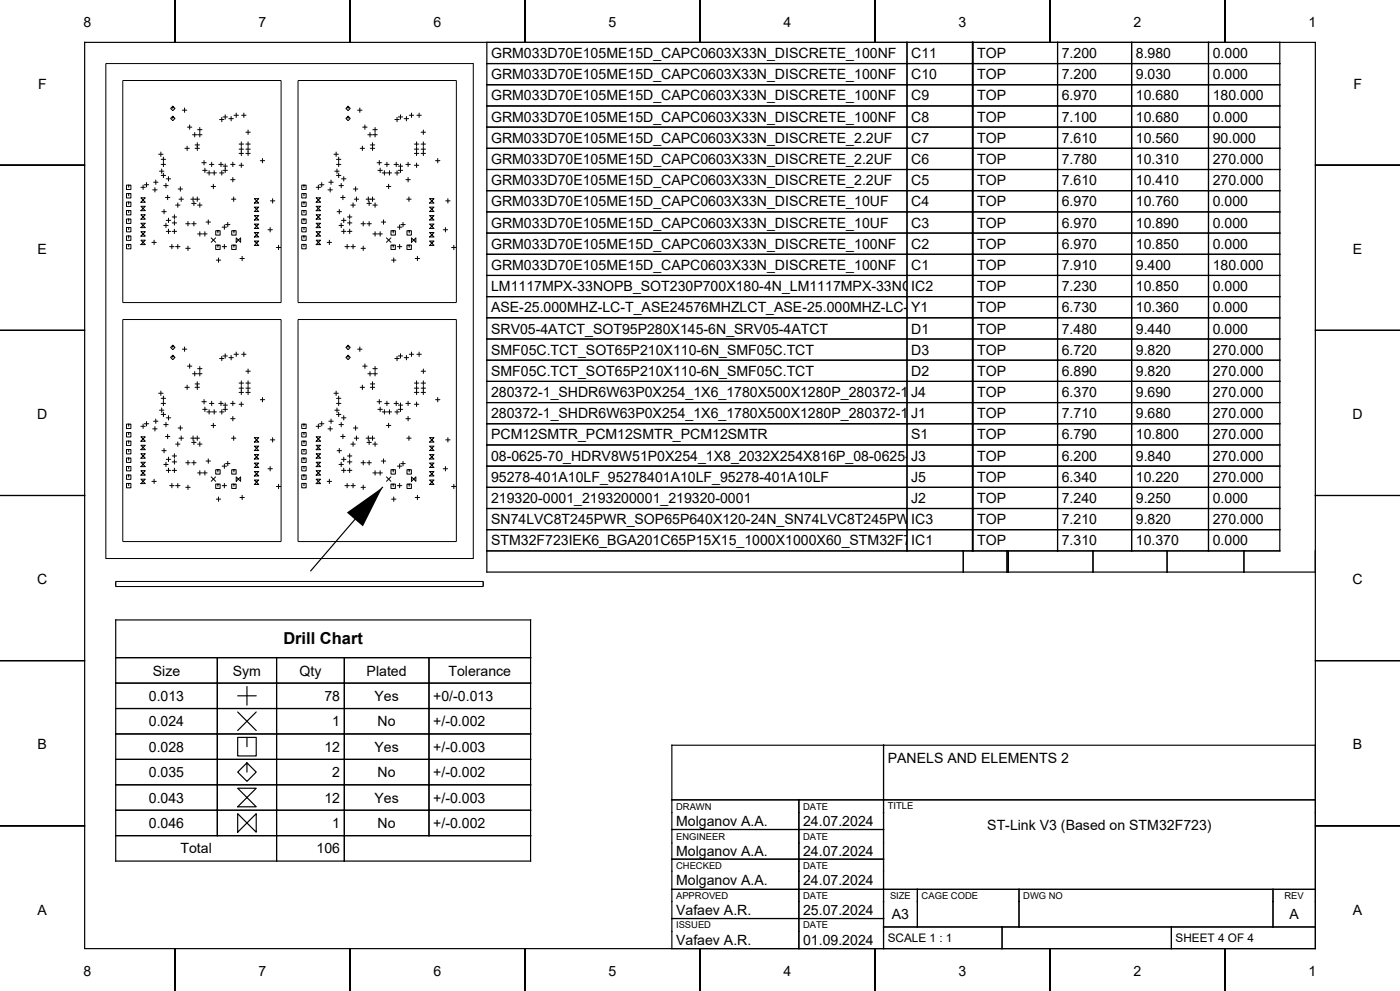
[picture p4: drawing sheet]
<svg xmlns="http://www.w3.org/2000/svg" width="420mm" height="297mm" viewBox="0 0 420 297" stroke-linecap="round" stroke-linejoin="round" font-family="sans-serif">
<g fill="none" stroke="#000" stroke-width=".3">
<path d="M31.7 19.1h110.3v148.3h-110.3zM36.8 24.1h47.5v66.6h-47.5zM51.8 31.8l.7 .7-.7 .7-.6-.7 .6-.7v.7M51.8 34.8l.7 .7-.7 .7-.6-.7 .6-.7v.7M54.7 33h1.3M55.4 32.4v1.3M56.2 38.1h1.4M56.9 37.4v1.4M58.4 39.7v1.3M59.3 38.9h1.3M59.9 38.2v1.3M59.9 39.7v1.3"/>
<path d="M65.9 35.8h1.3M66.5 35.2v1.3M66.9 35.1h1.3M67.6 34.4v1.3M68.7 35.6h1.3M69.3 34.9v1.3M70.2 34.5h1.3M70.9 33.9v1.3M72.5 34.5h1.3M73.2 33.9v1.3M73.8 39.6h1.3M74.4 39v1.3"/>
<path d="M89.4 24.1h47.5v66.6h-47.5zM104.4 31.8l.7 .7-.7 .7-.6-.7 .6-.7v.7M104.4 34.8l.7 .7-.7 .7-.6-.7 .6-.7v.7M107.3 33h1.3M107.9 32.4v1.3M108.8 38.1h1.3M109.5 37.4v1.4M111 39.7v1.3M111.9 38.9h1.3M112.5 38.2v1.3M112.5 39.7v1.3M118.5 35.8h1.3"/>
<path d="M119.1 35.2v1.3M119.5 35.1h1.3M120.1 34.4v1.3M121.3 35.6h1.3M121.9 34.9v1.3M122.8 34.5h1.3M123.4 33.9v1.3M125.1 34.5h1.3M125.7 33.9v1.3M126.3 39.6h1.4M127 39v1.3M38.6 55.5h.7v1.3h-1.4v-1.3h.7v.6"/>
<path d="M38.6 58h.7v1.3h-1.4v-1.3h.7v.7M42.3 59.3h1.3l-1.3 1.3h1.3zM42.3 56.1h1.3M42.9 55.5v1.3M43.3 55.4h1.3M43.9 54.7v1.3M45.8 56.9h1.3M46.1 54.6h1.3M46.5 56.2v1.4M46.7 53.9v1.4M47.6 46.2h1.3M47.9 51.3h1.3"/>
<path d="M48.3 45.6v1.3M48.4 49.3h1.3M48.4 47.8h1.3M48.4 52.6h1.3M48.5 50.6v1.4M49 47.1v1.3M49 48.6v1.3M49 51.9v1.3M49.1 55.6h1.3M49.6 59.2h1.4M49.8 55v1.3M49.9 53.6h1.3"/>
<path d="M50.3 58.5v1.3M50.5 52.9v1.4M53.4 56.6h1.4M53.7 59.7h1.3M54.1 56v1.3M54.4 59v1.4M55.5 44.5h1.3M56.1 43.8v1.3M57.3 59.7h2.5M57.8 40.4h1.3M57.9 59v1.4M58.5 43.4h1.3"/>
<path d="M58.5 44.5h1.3M59.2 42.8v2.3M59.2 59v1.4M59.3 40.4h1.3M60.6 48.8h1.3M60.8 51.1h1.3M61.2 48.1v1.3M61.5 50.4v1.3M62.1 51.8h1.3M62.7 51.2v1.3M62.8 49.3h1.4M63.3 55.9h1.4"/>
<path d="M63.5 48.6v1.3M63.6 51.8h1.3M64 55.2v1.3M64.3 51.2v1.3M65.6 49.3h1.4M65.9 51.8h1.3M66.3 48.6v1.3M66.5 51.2v1.3M66.9 49.8h1.3M66.9 51.1h1.3M67.6 49.1v2.6M69.2 49.3h1.3"/>
<path d="M69.2 53.8h1.3M69.4 59.7h1.4M69.8 48.6v1.3M69.8 53.2v1.3M70.1 59v1.4M71.7 43.2h1.4M71.7 49.5h1.4M71.7 44.7h1.4M71.7 46h1.4M72.4 42.5v1.3M72.4 44v2.6M72.4 48.9v1.3"/>
<path d="M73.8 43.2h1.3M73.8 44.7h1.3M73.8 46h1.3M74.4 42.5v1.3M74.4 44v2.6M76.3 59.5h1.3l-1.3 1.4h1.3zM78.1 48.2h1.3M78.7 47.5v1.3M81.8 59.5v1.4M91.2 55.5h.6v1.3h-1.3v-1.3h.7v.6M91.2 58h.6v1.3h-1.3v-1.3h.7v.7M94.8 59.3h1.4l-1.4 1.3h1.4z"/>
<path d="M94.8 56.1h1.4M95.5 55.5v1.3M95.9 55.4h1.3M96.5 54.7v1.3M98.4 56.9h1.3M98.7 54.6h1.3M99.1 56.2v1.4M99.3 53.9v1.4M100.2 46.2h1.3M100.4 51.3h1.4M100.8 45.6v1.3M100.9 49.3h1.4"/>
<path d="M100.9 47.8h1.4M100.9 52.6h1.4M101.1 50.6v1.4M101.6 47.1v1.3M101.6 48.6v1.3M101.6 51.9v1.3M101.7 55.6h1.3M102.2 59.2h1.3M102.4 55v1.3M102.5 53.6h1.3M102.9 58.5v1.3M103.1 52.9v1.4"/>
<path d="M106 56.6h1.3M106.3 59.7h1.3M106.7 56v1.3M106.9 59v1.4M108.1 44.5h1.3M108.7 43.8v1.3M109.8 59.7h2.6M110.3 40.4h1.4M110.5 59v1.4M111.1 43.4h1.3M111.1 44.5h1.3M111.8 42.8v2.3"/>
<path d="M111.8 59v1.4M111.9 40.4h1.3M113.1 48.8h1.4M113.4 51.1h1.3M113.8 48.1v1.3M114 50.4v1.3M114.7 51.8h1.3M115.3 51.2v1.3M115.4 49.3h1.3M115.9 55.9h1.3M116.1 48.6v1.3M116.2 51.8h1.3"/>
<path d="M116.6 55.2v1.3M116.8 51.2v1.3M118.2 49.3h1.3M118.5 51.8h1.3M118.9 48.6v1.3M119.1 51.2v1.3M119.5 49.8h1.3M119.5 51.1h1.3M120.1 49.1v2.6M121.8 49.3h1.3M121.8 53.8h1.3M122 59.7h1.3"/>
<path d="M122.4 48.6v1.3M122.4 53.2v1.3M122.7 59v1.4M124.3 43.2h1.3M124.3 49.5h1.3M124.3 44.7h1.3M124.3 46h1.3M125 42.5v1.3M125 44v2.6M125 48.9v1.3M126.3 43.2h1.4M126.3 44.7h1.4"/>
<path d="M126.3 46h1.4M127 42.5v1.3M127 44v2.6M128.9 59.5h1.3l-1.3 1.4h1.3zM130.7 48.2h1.3M131.3 47.5v1.3M134.4 59.5v1.4M38.6 60.6h.7v1.3h-1.4v-1.3h.7v.6M38.6 63.1h.7v1.3h-1.4v-1.3h.7v.7M38.6 65.6h.7v1.4h-1.4v-1.4h.7v.7M38.6 68.2h.7v1.3h-1.4v-1.3h.7v.6M38.6 70.7h.7v1.3h-1.4v-1.3h.7v.7"/>
<path d="M38.6 73.3h.7v1.3h-1.4v-1.3h.7v.6M42.3 61.8h1.3l-1.3 1.3h1.3zM42.3 64.4h1.3l-1.3 1.3h1.3zM42.3 66.9h1.3l-1.3 1.3h1.3zM42.3 69.4h1.3l-1.3 1.4h1.3zM42.3 72h1.3l-1.3 1.3h1.3zM45.6 72.6h1.3M46.2 72v1.3M48.5 63.4h1.4M49.1 67.6h1.3M49.2 62.8v1.3M49.8 66.9v1.3"/>
<path d="M49.9 66h1.3M49.9 69.3h1.3M50.5 65.4v1.3M50.5 68.7v1.3M50.9 73.9h1.3M51.6 73.3v1.3M51.7 69.3h1.3M51.7 65h1.3M51.7 66.8h1.3M52.3 64.4v1.3M52.3 66.1v1.4M52.3 68.7v1.3"/>
<path d="M52.7 61.5h1.3M52.7 73.9h1.3M53.3 60.8v1.3M53.3 73.3v1.3M55.7 67.1h1.3M55.7 74.4h1.3M56.4 66.4v1.3M56.4 73.8v1.3M57.5 67.1h1.3M57.5 61h1.3M58.2 60.3v1.3M58.2 66.4v1.3"/>
<path d="M59.3 61.5h1.3M59.3 70.1h1.3M59.9 60.8v1.3M59.9 69.4v1.4M60.8 70.1h1.3M61.5 69.4v1.4M61.8 66.5h1.3M62.5 65.9v1.3M63.4 71.3l1.3 1.3M64.7 71.3l-1.3 1.3M64.9 78h1.3M65.4 69.1h.6v1.4h-1.3v-1.4h.7v.7"/>
<path d="M65.4 73.4h.6v1.4h-1.3v-1.4h.7v.7M65.5 77.3v1.3M66.6 73.9h1.4M66.6 68.1h1.4M67.3 67.4v1.3M67.3 73.3v1.3M67.7 67.3h1.3M68.3 66.6v1.4M70.2 69.1h.6v1.4h-1.3v-1.4h.7v.7M70.2 73.4h.6v1.4h-1.3v-1.4h.7v.7M70.9 71.3l1.3 1.3v-1.3l-1.3 1.3zM72 77.5h1.3"/>
<path d="M72.6 76.8v1.3M76.3 62.1l1.3 1.3h-1.3l1.3-1.3zM76.3 64.6l1.3 1.3h-1.3l1.3-1.3zM76.3 67.2l1.3 1.3h-1.3l1.3-1.3zM76.3 69.7l1.3 1.3h-1.3l1.3-1.3zM76.3 72.2l1.3 1.4h-1.3l1.3-1.4zM80.4 68.9h1.3M81 68.2v1.3M81.1 60.2h1.3M82.9 74.2h1.3M83.6 73.5v1.3M91.2 60.6h.6v1.3h-1.3v-1.3h.7v.6"/>
<path d="M91.2 63.1h.6v1.3h-1.3v-1.3h.7v.7M91.2 65.6h.6v1.4h-1.3v-1.4h.7v.7M91.2 68.2h.6v1.3h-1.3v-1.3h.7v.6M91.2 70.7h.6v1.3h-1.3v-1.3h.7v.7M91.2 73.3h.6v1.3h-1.3v-1.3h.7v.6M94.8 61.8h1.4l-1.4 1.3h1.4zM94.8 64.4h1.4l-1.4 1.3h1.4zM94.8 66.9h1.4l-1.4 1.3h1.4zM94.8 69.4h1.4l-1.4 1.4h1.4zM94.8 72l1.4 1.3h-1.4l1.4-1.3zM98.1 72.6h1.4M98.8 72v1.3"/>
<path d="M101.1 63.4h1.3M101.7 67.6h1.3M101.8 62.8v1.3M102.4 66.9v1.3M102.5 66h1.3M102.5 69.3h1.3M103.1 65.4v1.3M103.1 68.7v1.3M103.5 73.9h1.3M104.1 73.3v1.3M104.2 69.3h1.4M104.2 65h1.4"/>
<path d="M104.2 66.8h1.4M104.9 64.4v1.3M104.9 66.1v1.4M104.9 68.7v1.3M105.3 61.5h1.3M105.3 73.9h1.3M105.9 60.8v1.3M105.9 73.3v1.3M108.3 67.1h1.3M108.3 74.4h1.3M109 66.4v1.3M109 73.8v1.3"/>
<path d="M110.1 67.1h1.3M110.1 61h1.3M110.7 60.3v1.3M110.7 66.4v1.3M111.9 61.5h1.3M111.9 70.1h1.3M112.5 60.8v1.3M112.5 69.4v1.4M113.4 70.1h1.3M114 69.4v1.4M114.4 66.5h1.3M115.1 65.9v1.3"/>
<path d="M115.9 71.3l1.4 1.3M117.3 71.3l-1.4 1.3M117.5 78h1.3M118 69.1h.6v1.4h-1.3v-1.4h.7v.7M118 73.4h.6v1.4h-1.3v-1.4h.7v.7M118.1 77.3v1.3M119.2 73.9h1.3M119.2 68.1h1.3M119.9 67.4v1.3M119.9 73.3v1.3M120.2 67.3h1.4M120.9 66.6v1.4"/>
<path d="M122.8 69.1h.6v1.4h-1.3v-1.4h.7v.7M122.8 73.4h.6v1.4h-1.3v-1.4h.7v.7M123.4 71.3l1.4 1.3v-1.3l-1.4 1.3zM124.6 77.5h1.3M125.2 76.8v1.3M128.9 62.1l1.3 1.3h-1.3l1.3-1.3zM128.9 64.6l1.3 1.3h-1.3l1.3-1.3zM128.9 67.2l1.3 1.3h-1.3l1.3-1.3zM128.9 69.7l1.3 1.3h-1.3l1.3-1.3zM128.9 72.2l1.3 1.4h-1.3l1.3-1.4zM133 68.9h1.3M133.6 68.2v1.3"/>
<path d="M133.7 60.2h1.3M135.5 74.2h1.3M136.1 73.5v1.3M36.8 95.8h47.5v66.5h-47.5zM89.4 95.8h47.5v66.5h-47.5zM47.6 117.9h1.3M48.3 117.2v1.3M48.4 119.4h1.3M49 118.7v1.3M51.8 103.5l.7 .6-.7 .7-.6-.7 .6-.6v.6M51.8 106.5l.7 .6-.7 .7-.6-.7 .6-.6v.6M54.7 104.6h1.3"/>
<path d="M55.4 104v1.3M55.5 116.1h1.3M56.1 115.4v1.3M56.2 109.7h1.4M56.9 109.1v1.3M57.8 112h1.3M58.4 111.4v1.3M58.5 115.1h1.3M58.5 116.1h1.3M59.2 114.4v2.3M59.3 112h1.3M59.3 110.5h1.3"/>
<path d="M59.9 109.8v1.4M59.9 111.4v1.3M61.2 119.7v1.4M65.9 107.5h1.3M66.5 106.8v1.3M66.9 106.7h1.3M67.6 106v1.3M68.7 107.2h1.3M69.3 106.5v1.3M70.2 106.2h1.3M70.9 105.5v1.3M71.7 114.8h1.4"/>
<path d="M71.7 116.3h1.4M71.7 117.6h1.4M72.4 114.1v1.4M72.4 115.7v2.6M72.5 106.2h1.3M73.2 105.5v1.3M73.8 111.3h1.3M73.8 114.8h1.3M73.8 116.3h1.3M73.8 117.6h1.3M74.4 110.6v1.3M74.4 114.1v1.4"/>
<path d="M74.4 115.7v2.6M78.1 119.8h1.3M78.7 119.1v1.3M100.2 117.9h1.3M100.8 117.2v1.3M100.9 119.4h1.4M101.6 118.7v1.3M104.4 103.5l.7 .6-.7 .7-.6-.7 .6-.6v.6M104.4 106.5l.7 .6-.7 .7-.6-.7 .6-.6v.6M107.3 104.6h1.3M107.9 104v1.3M108.1 116.1h1.3"/>
<path d="M108.7 115.4v1.3M108.8 109.7h1.3M109.5 109.1v1.3M110.3 112h1.4M111 111.4v1.3M111.1 115.1h1.3M111.1 116.1h1.3M111.8 114.4v2.3M111.9 112h1.3M111.9 110.5h1.3M112.5 109.8v1.4M112.5 111.4v1.3"/>
<path d="M113.8 119.7v1.4M118.5 107.5h1.3M119.1 106.8v1.3M119.5 106.7h1.3M120.1 106v1.3M121.3 107.2h1.3M121.9 106.5v1.3M122.8 106.2h1.3M123.4 105.5v1.3M124.3 114.8h1.3M124.3 116.3h1.3M124.3 117.6h1.3"/>
<path d="M125 114.1v1.4M125 115.7v2.6M125.1 106.2h1.3M125.7 105.5v1.3M126.3 111.3h1.4M126.3 114.8h1.4M126.3 116.3h1.4M126.3 117.6h1.4M127 110.6v1.3M127 114.1v1.4M127 115.7v2.6M130.7 119.8h1.3"/>
<path d="M131.3 119.1v1.3M38.6 127.1h.7v1.3h-1.4v-1.3h.7v.7M38.6 129.6h.7v1.4h-1.4v-1.4h.7v.7M38.6 132.2h.7v1.3h-1.4v-1.3h.7v.6M38.6 134.7h.7v1.3h-1.4v-1.3h.7v.7M38.6 137.3h.7v1.3h-1.4v-1.3h.7v.6M38.6 139.8h.7v1.3h-1.4v-1.3h.7v.7M42.3 130.9l1.3 1.3h-1.3l1.3-1.3zM42.3 133.5h1.3l-1.3 1.3h1.3zM42.3 136l1.3 1.3h-1.3l1.3-1.3zM42.3 138.5h1.3l-1.3 1.4h1.3zM42.3 127.8h1.3"/>
<path d="M42.9 127.1v1.3M43.3 127h1.3M43.9 126.3v1.4M45.8 128.5h1.3M46.1 126.2h1.3M46.5 127.9v1.3M46.7 125.6v1.3M47.9 122.9h1.3M48.4 120.9h1.3M48.4 124.2h1.3M48.5 122.3v1.3M48.5 135.1h1.4"/>
<path d="M49 120.2v1.4M49 123.5v1.4M49.1 127.3h1.3M49.1 139.2h1.3M49.2 134.4v1.3M49.6 130.8h1.4M49.8 126.6v1.3M49.8 138.5v1.4M49.9 137.7h1.3M49.9 125.2h1.3M50.3 130.1v1.4M50.5 124.6v1.3"/>
<path d="M50.5 137v1.3M51.7 136.7h1.3M51.7 138.4h1.3M52.3 136v1.3M52.3 137.8v1.3M52.7 133.1h1.3M53.3 132.4v1.4M53.4 128.3h1.4M53.7 131.3h1.3M54.1 127.6v1.3M54.4 130.7v1.3M55.7 138.7h1.3"/>
<path d="M56.4 138v1.3M57.3 131.3h2.5M57.5 138.7h1.3M57.5 132.6h1.3M57.9 130.7v1.3M58.2 131.9v1.3M58.2 138v1.3M59.2 130.7v1.3M59.3 133.1h1.3M59.9 132.4v1.4M60.6 120.4h1.3M60.8 122.7h1.3"/>
<path d="M61.5 122v1.3M61.8 138.2h1.3M62.1 123.4h1.3M62.5 137.5v1.3M62.7 122.8v1.3M62.8 120.9h1.4M63.3 127.5h1.4M63.5 120.2v1.4M63.6 123.4h1.3M64 126.8v1.4M64.3 122.8v1.3M65.6 120.9h1.4"/>
<path d="M65.9 123.5h1.3M66.3 120.2v1.4M66.5 122.8v1.3M66.6 139.7h1.4M66.9 121.4h1.3M66.9 122.7h1.3M67.3 139v1.4M67.6 120.8v2.5M67.7 138.9h1.3M68.3 138.3v1.3M69.2 120.9h1.3M69.2 125.5h1.3"/>
<path d="M69.4 131.3h1.4M69.8 120.2v1.4M69.8 124.8v1.3M70.1 130.7v1.3M71.7 121.2h1.4M72.4 120.5v1.3M76.3 131.2l1.3 1.3h-1.3l1.3-1.3zM76.3 133.7h1.3l-1.3 1.3h1.3zM76.3 136.2l1.3 1.4h-1.3l1.3-1.4zM76.3 138.8h1.3l-1.3 1.3h1.3zM81 139.8v1.3M81.1 131.8h1.3"/>
<path d="M81.8 131.2v1.3M91.2 127.1h.6v1.3h-1.3v-1.3h.7v.7M91.2 129.6h.6v1.4h-1.3v-1.4h.7v.7M91.2 132.2h.6v1.3h-1.3v-1.3h.7v.6M91.2 134.7h.6v1.3h-1.3v-1.3h.7v.7M91.2 137.3h.6v1.3h-1.3v-1.3h.7v.6M91.2 139.8h.6v1.3h-1.3v-1.3h.7v.7M94.8 130.9l1.4 1.3h-1.4l1.4-1.3zM94.8 133.5h1.4l-1.4 1.3h1.4zM94.8 136l1.4 1.3h-1.4l1.4-1.3zM94.8 138.5h1.4l-1.4 1.4h1.4zM94.8 127.8h1.4"/>
<path d="M95.5 127.1v1.3M95.9 127h1.3M96.5 126.3v1.4M98.4 128.5h1.3M98.7 126.2h1.3M99.1 127.9v1.3M99.3 125.6v1.3M100.4 122.9h1.4M100.9 120.9h1.4M100.9 124.2h1.4M101.1 122.3v1.3M101.1 135.1h1.3"/>
<path d="M101.6 120.2v1.4M101.6 123.5v1.4M101.7 127.3h1.3M101.7 139.2h1.3M101.8 134.4v1.3M102.2 130.8h1.3M102.4 126.6v1.3M102.4 138.5v1.4M102.5 137.7h1.3M102.5 125.2h1.3M102.9 130.1v1.4M103.1 124.6v1.3"/>
<path d="M103.1 137v1.3M104.2 136.7h1.4M104.2 138.4h1.4M104.9 136v1.3M104.9 137.8v1.3M105.3 133.1h1.3M105.9 132.4v1.4M106 128.3h1.3M106.3 131.3h1.3M106.7 127.6v1.3M106.9 130.7v1.3M108.3 138.7h1.3"/>
<path d="M109 138v1.3M109.8 131.3h2.6M110.1 138.7h1.3M110.1 132.6h1.3M110.5 130.7v1.3M110.7 131.9v1.3M110.7 138v1.3M111.8 130.7v1.3M111.9 133.1h1.3M112.5 132.4v1.4M113.1 120.4h1.4M113.4 122.7h1.3"/>
<path d="M114 122v1.3M114.4 138.2h1.3M114.7 123.4h1.3M115.1 137.5v1.3M115.3 122.8v1.3M115.4 120.9h1.3M115.9 127.5h1.3M116.1 120.2v1.4M116.2 123.4h1.3M116.6 126.8v1.4M116.8 122.8v1.3M118.2 120.9h1.3"/>
<path d="M118.5 123.5h1.3M118.9 120.2v1.4M119.1 122.8v1.3M119.2 139.7h1.3M119.5 121.4h1.3M119.5 122.7h1.3M119.9 139v1.4M120.1 120.8v2.5M120.2 138.9h1.4M120.9 138.3v1.3M121.8 120.9h1.3M121.8 125.5h1.3"/>
<path d="M122 131.3h1.3M122.4 120.2v1.4M122.4 124.8v1.3M122.7 130.7v1.3M124.3 121.2h1.3M125 120.5v1.3M128.9 131.2l1.3 1.3h-1.3l1.3-1.3zM128.9 133.7h1.3l-1.3 1.3h1.3zM128.9 136.2l1.3 1.4h-1.3l1.3-1.4zM128.9 138.8h1.3l-1.3 1.3h1.3zM133.6 139.8v1.3M133.7 131.8h1.3"/>
<path d="M134.4 131.2v1.3M38.6 142.3h.7v1.4h-1.4v-1.4h.7v.7M38.6 144.9h.7v1.3h-1.4v-1.3h.7v.6M42.3 141.1l1.3 1.3h-1.3l1.3-1.3zM42.3 143.6h1.3l-1.3 1.3h1.3zM45.6 144.3h1.3M46.2 143.6v1.3M49.9 141h1.3M50.5 140.3v1.3M50.9 145.5h1.3M51.6 144.9v1.3M51.7 141h1.3"/>
<path d="M52.3 140.3v1.3M52.7 145.5h1.3M53.3 144.9v1.3M55.7 146.1h1.3M56.4 145.4v1.3M59.3 141.7h1.3M59.9 141.1v1.3M60.8 141.7h1.3M61.5 141.1v1.3M63.4 142.9l1.3 1.3M64.7 142.9l-1.3 1.3M64.9 149.6h1.3"/>
<path d="M65.4 140.8h.6v1.3h-1.3v-1.3h.7v.6M65.4 145.1h.6v1.3h-1.3v-1.3h.7v.6M65.5 148.9v1.4M66.6 145.5h1.4M67.3 144.9v1.3M70.2 140.8h.6v1.3h-1.3v-1.3h.7v.6M70.2 145.1h.6v1.3h-1.3v-1.3h.7v.6M70.9 142.9l1.3 1.3v-1.3l-1.3 1.3zM72 149.1h1.3M72.6 148.4v1.4M76.3 141.3l1.3 1.3h-1.3l1.3-1.3zM76.3 143.9h1.3l-1.3 1.3h1.3z"/>
<path d="M80.4 140.5h1.3M82.9 145.8h1.3M83.6 145.1v1.4M91.2 142.3h.6v1.4h-1.3v-1.4h.7v.7M91.2 144.9h.6v1.3h-1.3v-1.3h.7v.6M94.8 141.1l1.4 1.3h-1.4l1.4-1.3zM94.8 143.6h1.4l-1.4 1.3h1.4zM98.1 144.3h1.4M98.8 143.6v1.3M102.5 141h1.3M103.1 140.3v1.3M103.5 145.5h1.3"/>
<path d="M104.1 144.9v1.3M104.2 141h1.4M104.9 140.3v1.3M105.3 145.5h1.3M105.9 144.9v1.3M108.3 146.1h1.3M109 145.4v1.3M111.9 141.7h1.3M112.5 141.1v1.3M113.4 141.7h1.3M114 141.1v1.3M115.9 142.9l1.4 1.3"/>
<path d="M117.3 142.9l-1.4 1.3M117.5 149.6h1.3M118 140.8h.6v1.3h-1.3v-1.3h.7v.6M118 145.1h.6v1.3h-1.3v-1.3h.7v.6M118.1 148.9v1.4M119.2 145.5h1.3M119.9 144.9v1.3M122.8 140.8h.6v1.3h-1.3v-1.3h.7v.6M122.8 145.1h.6v1.3h-1.3v-1.3h.7v.6M123.4 142.9l1.4 1.3v-1.3l-1.4 1.3zM124.6 149.1h1.3M125.2 148.4v1.4"/>
<path d="M128.9 141.3l1.3 1.3h-1.3l1.3-1.3zM128.9 143.9h1.3l-1.3 1.3h1.3zM133 140.5h1.3M135.5 145.8h1.3M136.1 145.1v1.4M34.7 174.3h110.3v1.5h-110.3z"/>
</g>
<g fill="none" stroke="#000" stroke-width=".35">
<path d="M25.4 12.7h27.1v-12.7v12.7h52.5v-12.7v12.7h52.5v-12.7v12.7h52.5v-12.7v12.7h52.5v-12.7v12.7h52.5v-12.7v12.7h52.5v-12.7v12.7h27.1v36.8h25.4h-25.4v49.5h25.4h-25.4v49.5h25.4h-25.4v49.5h25.4h-25.4v49.5h25.4h-25.4v36.8h-27.1v12.7v-12.7h-52.5v12.7v-12.7h-52.5v12.7v-12.7h-52.5v12.7v-12.7h-52.5v12.7v-12.7h-52.5v12.7v-12.7h-52.5v12.7v-12.7h-27.1v-36.8h-25.4h25.4v-49.5h-25.4h25.4v-49.5h-25.4h25.4v-49.5h-25.4h25.4v-49.5h-25.4h25.4zM146 19.1h237.9M272.1 12.7v152.4M291.7 12.7v152.4M291.9 12.7v152.4M317.3 12.7v152.4M339.5 12.7v152.4M362.5 12.7v152.4M146 25.4h237.9M146 31.8h237.9M146 38.1h237.9M146 44.5h237.9"/>
<path d="M146 50.8h237.9M146 57.2h237.9M146 63.5h237.9M146 69.9h237.9M146 76.2h237.9M146 82.6h237.9M146 88.9h237.9M146 95.3h237.9M146 101.6h237.9M146 108h237.9M146 114.3h237.9M146 120.7h237.9"/>
<path d="M146 127h237.9M146 133.4h237.9M146 139.7h237.9M114.7 146.1l-21.5 25M146 146.1h237.9M146 152.4h237.9M146 158.8h237.9M146 165.1h237.9v-152.4h-237.9v158.8h248.6v-6.4M289 165.1v6.4M302.1 165.1v6.4M302.5 165.1v6.4M327.9 165.1v6.4"/>
<path d="M350.1 165.1v6.4M373.2 165.1v6.4M34.7 197.1h124.5M34.7 185.8h124.5v72.3h-124.5zM65.2 197.1v53.3M83 197.1v61M103.3 197.1v61M128.7 197.1v53.3M34.7 204.7h124.5M34.7 212.3h124.5M34.7 220h124.5M71.3 208.5h5.6"/>
<path d="M71.3 213.4l5.6 5.5M74.1 205.8v5.5M76.9 213.4l-5.6 5.5M34.7 227.6h124.5M34.7 235.2h124.5M71.3 236.2h5.6l-5.6 5.6h5.6zM74.1 221h2.8v5.6h-5.6v-5.6h2.8v2.8M74.1 228.6l2.8 2.8-2.8 2.8-2.8-2.8 2.8-2.8v2.8M201.6 223.3h193v61h-193zM201.6 239.7h193M239.7 239.7v44.6M265.1 223.3v61"/>
<path d="M34.7 250.4h124.5M34.7 242.8h124.5M71.3 243.9l5.6 5.5v-5.5l-5.6 5.5zM201.6 248.6h63.5M201.6 257.5h63.5M201.6 266.5h193M201.6 275.3h63.5M265.1 277.8h129.5M275.2 266.5v11.3M300.6 277.8v6.5M305.7 266.5v11.3M351.4 277.8v6.5"/>
<path d="M381.9 266.5v11.3"/>
</g>
<path d="M104.1 153.6l10.6-7.5-5.8 11.7z" fill="#000"/>
<text font-size="4.9" x="85" y="193.1">Drill Chart</text>
<g font-size="4.2">
<text x="25.1" y="8.2">8</text>
<text x="77.6" y="8.2">7</text>
<text x="130.1" y="8.2">6</text>
<text x="182.6" y="8.2">5</text>
<text x="235.1" y="8.2">4</text>
<text x="287.6" y="8.2">3</text>
<text x="340.1" y="8.2">2</text>
<text x="392.6" y="8.2">1</text>
<text x="147.3" y="17.4">GRM033D70E105ME15D_CAPC0603X33N_DISCRETE_100NF</text>
<text x="273.4" y="17.4">C11</text>
<text x="293.1" y="17.4">TOP</text>
<text x="318.5" y="17.4">7.200</text>
<text x="340.8" y="17.4">8.980</text>
<text x="363.8" y="17.4">0.000</text>
<text x="147.3" y="23.8">GRM033D70E105ME15D_CAPC0603X33N_DISCRETE_100NF</text>
<text x="273.4" y="23.8">C10</text>
<text x="293.1" y="23.8">TOP</text>
<text x="318.5" y="23.8">7.200</text>
<text x="340.8" y="23.8">9.030</text>
<text x="363.8" y="23.8">0.000</text>
<text x="11.4" y="26.6">F</text>
<text x="406" y="26.6">F</text>
<text x="147.3" y="30.1">GRM033D70E105ME15D_CAPC0603X33N_DISCRETE_100NF</text>
<text x="273.4" y="30.1">C9</text>
<text x="293.1" y="30.1">TOP</text>
<text x="318.5" y="30.1">6.970</text>
<text x="340.8" y="30.1">10.680</text>
<text x="363.8" y="30.1">180.000</text>
<text x="147.3" y="36.5">GRM033D70E105ME15D_CAPC0603X33N_DISCRETE_100NF</text>
<text x="273.4" y="36.5">C8</text>
<text x="293.1" y="36.5">TOP</text>
<text x="318.5" y="36.5">7.100</text>
<text x="340.8" y="36.5">10.680</text>
<text x="363.8" y="36.5">0.000</text>
<text x="147.3" y="42.8">GRM033D70E105ME15D_CAPC0603X33N_DISCRETE_2.2UF</text>
<text x="273.4" y="42.8">C7</text>
<text x="293.1" y="42.8">TOP</text>
<text x="318.5" y="42.8">7.610</text>
<text x="340.8" y="42.8">10.560</text>
<text x="363.8" y="42.8">90.000</text>
<text x="147.3" y="49.2">GRM033D70E105ME15D_CAPC0603X33N_DISCRETE_2.2UF</text>
<text x="273.4" y="49.2">C6</text>
<text x="293.1" y="49.2">TOP</text>
<text x="318.5" y="49.2">7.780</text>
<text x="340.8" y="49.2">10.310</text>
<text x="363.8" y="49.2">270.000</text>
<text x="147.3" y="55.5">GRM033D70E105ME15D_CAPC0603X33N_DISCRETE_2.2UF</text>
<text x="273.4" y="55.5">C5</text>
<text x="293.1" y="55.5">TOP</text>
<text x="318.5" y="55.5">7.610</text>
<text x="340.8" y="55.5">10.410</text>
<text x="363.8" y="55.5">270.000</text>
<text x="147.3" y="61.9">GRM033D70E105ME15D_CAPC0603X33N_DISCRETE_10UF</text>
<text x="273.4" y="61.9">C4</text>
<text x="293.1" y="61.9">TOP</text>
<text x="318.5" y="61.9">6.970</text>
<text x="340.8" y="61.9">10.760</text>
<text x="363.8" y="61.9">0.000</text>
<text x="147.3" y="68.2">GRM033D70E105ME15D_CAPC0603X33N_DISCRETE_10UF</text>
<text x="273.4" y="68.2">C3</text>
<text x="293.1" y="68.2">TOP</text>
<text x="318.5" y="68.2">6.970</text>
<text x="340.8" y="68.2">10.890</text>
<text x="363.8" y="68.2">0.000</text>
<text x="11.3" y="76.1">E</text>
<text x="147.3" y="74.6">GRM033D70E105ME15D_CAPC0603X33N_DISCRETE_100NF</text>
<text x="273.4" y="74.6">C2</text>
<text x="293.1" y="74.6">TOP</text>
<text x="318.5" y="74.6">6.970</text>
<text x="340.8" y="74.6">10.850</text>
<text x="363.8" y="74.6">0.000</text>
<text x="405.9" y="76.1">E</text>
<text x="147.3" y="80.9">GRM033D70E105ME15D_CAPC0603X33N_DISCRETE_100NF</text>
<text x="273.4" y="80.9">C1</text>
<text x="293.1" y="80.9">TOP</text>
<text x="318.5" y="80.9">7.910</text>
<text x="340.8" y="80.9">9.400</text>
<text x="363.8" y="80.9">180.000</text>
<text x="147.3" y="87.3">LM1117MPX-33NOPB_SOT230P700X180-4N_LM1117MPX-33NOPB</text>
<text x="273.4" y="87.3">IC2</text>
<text x="293.1" y="87.3">TOP</text>
<text x="318.5" y="87.3">7.230</text>
<text x="340.8" y="87.3">10.850</text>
<text x="363.8" y="87.3">0.000</text>
<text x="147.3" y="93.6">ASE-25.000MHZ-LC-T_ASE24576MHZLCT_ASE-25.000MHZ-LC-TY1</text>
<text x="293.1" y="93.6">TOP</text>
<text x="318.5" y="93.6">6.730</text>
<text x="340.8" y="93.6">10.360</text>
<text x="363.8" y="93.6">0.000</text>
<text x="147.3" y="100">SRV05-4ATCT_SOT95P280X145-6N_SRV05-4ATCT</text>
<text x="273.4" y="100">D1</text>
<text x="293.1" y="100">TOP</text>
<text x="318.5" y="100">7.480</text>
<text x="340.8" y="100">9.440</text>
<text x="363.8" y="100">0.000</text>
<text x="147.3" y="106.3">SMF05C.TCT_SOT65P210X110-6N_SMF05C.TCT</text>
<text x="273.4" y="106.3">D3</text>
<text x="293.1" y="106.3">TOP</text>
<text x="318.5" y="106.3">6.720</text>
<text x="340.8" y="106.3">9.820</text>
<text x="363.8" y="106.3">270.000</text>
<text x="147.3" y="112.7">SMF05C.TCT_SOT65P210X110-6N_SMF05C.TCT</text>
<text x="273.4" y="112.7">D2</text>
<text x="293.1" y="112.7">TOP</text>
<text x="318.5" y="112.7">6.890</text>
<text x="340.8" y="112.7">9.820</text>
<text x="363.8" y="112.7">270.000</text>
<text x="147.3" y="119">280372-1_SHDR6W63P0X254_1X6_1780X500X1280P_280372-1</text>
<text x="273.4" y="119">J4</text>
<text x="293.1" y="119">TOP</text>
<text x="318.5" y="119">6.370</text>
<text x="340.8" y="119">9.690</text>
<text x="363.8" y="119">270.000</text>
<text x="11.2" y="125.6">D</text>
<text x="147.3" y="125.4">280372-1_SHDR6W63P0X254_1X6_1780X500X1280P_280372-1</text>
<text x="273.4" y="125.4">J1</text>
<text x="293.1" y="125.4">TOP</text>
<text x="318.5" y="125.4">7.710</text>
<text x="340.8" y="125.4">9.680</text>
<text x="363.8" y="125.4">270.000</text>
<text x="405.8" y="125.6">D</text>
<text x="147.3" y="131.7">PCM12SMTR_PCM12SMTR_PCM12SMTR</text>
<text x="273.4" y="131.7">S1</text>
<text x="293.1" y="131.7">TOP</text>
<text x="318.5" y="131.7">6.790</text>
<text x="340.8" y="131.7">10.800</text>
<text x="363.8" y="131.7">270.000</text>
<text x="147.3" y="138.1">08-0625-70_HDRV8W51P0X254_1X8_2032X254X816P_08-0625-70</text>
<text x="273.4" y="138.1">J3</text>
<text x="293.1" y="138.1">TOP</text>
<text x="318.5" y="138.1">6.200</text>
<text x="340.8" y="138.1">9.840</text>
<text x="363.8" y="138.1">270.000</text>
<text x="147.3" y="144.4">95278-401A10LF_95278401A10LF_95278-401A10LF</text>
<text x="273.4" y="144.4">J5</text>
<text x="293.1" y="144.4">TOP</text>
<text x="318.5" y="144.4">6.340</text>
<text x="340.8" y="144.4">10.220</text>
<text x="363.8" y="144.4">270.000</text>
<text x="147.3" y="150.8">219320-0001_2193200001_219320-0001</text>
<text x="273.4" y="150.8">J2</text>
<text x="293.1" y="150.8">TOP</text>
<text x="318.5" y="150.8">7.240</text>
<text x="340.8" y="150.8">9.250</text>
<text x="363.8" y="150.8">0.000</text>
<text x="147.3" y="157.1">SN74LVC8T245PWR_SOP65P640X120-24N_SN74LVC8T245PWR</text>
<text x="273.4" y="157.1">IC3</text>
<text x="293.1" y="157.1">TOP</text>
<text x="318.5" y="157.1">7.210</text>
<text x="340.8" y="157.1">9.820</text>
<text x="363.8" y="157.1">270.000</text>
<text x="147.3" y="163.5">STM32F723IEK6_BGA201C65P15X15_1000X1000X60_STM32F723IEK6</text>
<text x="273.4" y="163.5">IC1</text>
<text x="293.1" y="163.5">TOP</text>
<text x="318.5" y="163.5">7.310</text>
<text x="340.8" y="163.5">10.370</text>
<text x="363.8" y="163.5">0.000</text>
<text x="11.2" y="175.1">C</text>
<text x="405.8" y="175.1">C</text>
<text x="45.8" y="202.5">Size</text>
<text x="69.9" y="202.5">Sym</text>
<text x="89.8" y="202.5">Qty</text>
<text x="110" y="202.5">Plated</text>
<text x="134.5" y="202.5">Tolerance</text>
<text x="44.7" y="210.1">0.013</text>
<text x="97.3" y="210.1">78</text>
<text x="112.3" y="210.1">Yes</text>
<text x="130" y="210.1">+0/-0.013</text>
<text x="44.7" y="217.7">0.024</text>
<text x="99.7" y="217.7">1</text>
<text x="113.3" y="217.7">No</text>
<text x="130" y="217.7">+/-0.002</text>
<text x="11.3" y="224.6">B</text>
<text x="44.7" y="225.3">0.028</text>
<text x="97.3" y="225.3">12</text>
<text x="112.3" y="225.3">Yes</text>
<text x="130" y="225.3">+/-0.003</text>
<text x="405.9" y="224.6">B</text>
<text x="44.7" y="232.9">0.035</text>
<text x="99.7" y="232.9">2</text>
<text x="113.3" y="232.9">No</text>
<text x="130" y="232.9">+/-0.002</text>
<text x="266.3" y="228.6">PANELS AND ELEMENTS 2</text>
<text x="44.7" y="240.6">0.043</text>
<text x="97.3" y="240.6">12</text>
<text x="112.3" y="240.6">Yes</text>
<text x="130" y="240.6">+/-0.003</text>
<text x="44.7" y="248.2">0.046</text>
<text x="99.7" y="248.2">1</text>
<text x="113.3" y="248.2">No</text>
<text x="130" y="248.2">+/-0.002</text>
<text x="202.8" y="247.6">Molganov A.A.</text>
<text x="240.9" y="247.6">24.07.2024</text>
<text x="296.2" y="248.8">ST-Link V3 (Based on STM32F723)</text>
<text x="54.1" y="255.8">Total</text>
<text x="95" y="255.8">106</text>
<text x="202.8" y="256.6">Molganov A.A.</text>
<text x="240.9" y="256.6">24.07.2024</text>
<text x="202.8" y="265.4">Molganov A.A.</text>
<text x="240.9" y="265.4">24.07.2024</text>
<text x="11.3" y="274.1">A</text>
<text x="202.8" y="274.3">Vafaev A.R.</text>
<text x="240.9" y="274.3">25.07.2024</text>
<text x="267.6" y="275.4">A3</text>
<text x="386.8" y="275.4">A</text>
<text x="405.9" y="274.1">A</text>
<text x="202.8" y="283.3">Vafaev A.R.</text>
<text x="240.9" y="283.3">01.09.2024</text>
<text x="25.1" y="292.5">8</text>
<text x="77.6" y="292.5">7</text>
<text x="130.1" y="292.5">6</text>
<text x="182.6" y="292.5">5</text>
<text x="235.1" y="292.5">4</text>
<text x="287.6" y="292.5">3</text>
<text x="340.1" y="292.5">2</text>
<text x="392.6" y="292.5">1</text>
</g>
<g font-size="3.5">
<text x="266.3" y="282.3">SCALE 1 : 1</text>
<text x="352.7" y="282.3">SHEET 4 OF 4</text>
</g>
<g font-size="2.8">
<text x="202.8" y="242.6">DRAWN</text>
<text x="240.9" y="242.6">DATE</text>
<text x="266.3" y="242.4">TITLE</text>
<text x="202.8" y="251.6">ENGINEER</text>
<text x="240.9" y="251.6">DATE</text>
<text x="202.8" y="260.3">CHECKED</text>
<text x="240.9" y="260.3">DATE</text>
<text x="202.8" y="269.4">APPROVED</text>
<text x="240.9" y="269.4">DATE</text>
<text x="267" y="269.4">SIZE</text>
<text x="276.5" y="269.4">CAGE CODE</text>
<text x="307" y="269.4">DWG NO</text>
<text x="385.3" y="269.4">REV</text>
<text x="202.8" y="278.2">ISSUED</text>
<text x="240.9" y="278.2">DATE</text>
</g>
</svg>
